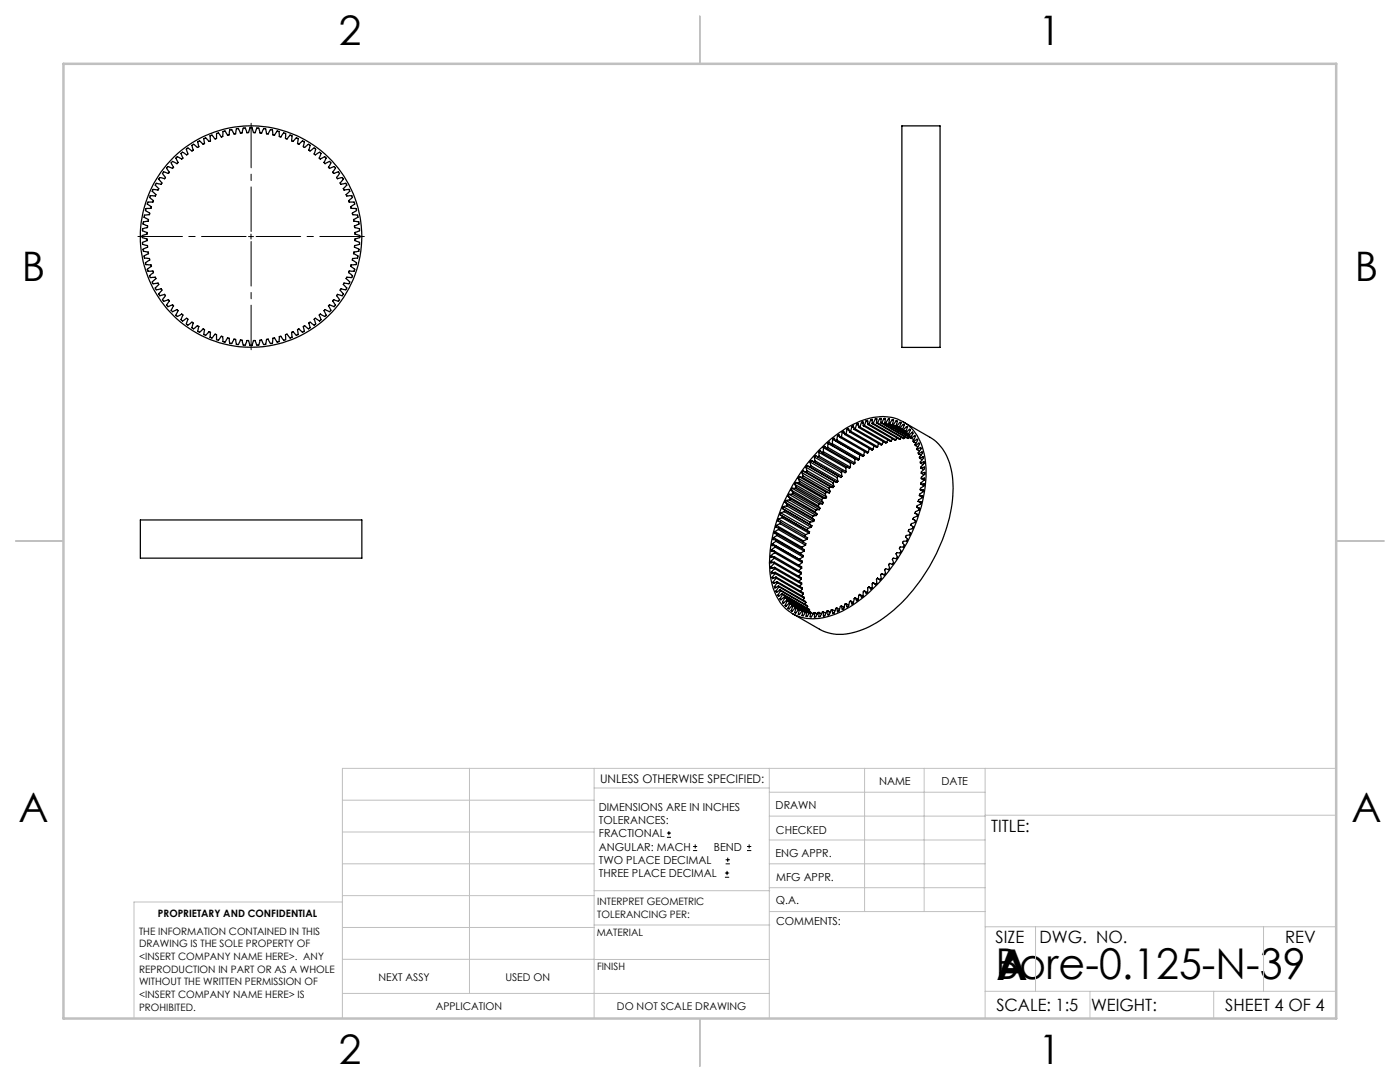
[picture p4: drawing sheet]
<svg xmlns="http://www.w3.org/2000/svg" width="279mm" height="216mm" viewBox="0 0 279 216" stroke-linecap="round" stroke-linejoin="round" font-family="sans-serif">
<g fill="none" stroke="#000" stroke-width=".2">
<path d="M49.6 47.2h1M50.1 46.7v1M133.1 167.1h.8M133.1 166.2h.8M133.5 165.8v.9M138.3 169.7h.8M138.3 168.9h.8M138.7 168.5v.8M144.7 175h.8M144.7 174.2h.8M144.8 172.4h.9M144.8 171.6h.9"/>
<path d="M145.1 173.8v.8M145.2 171.1v.9M149.1 169.7h.8M149.1 168.9h.8M149.5 168.5v.8"/>
</g>
<path d="M49.1 47.2h-21.6M50.1 46.2v-21.6M50.1 48.2v21.6M51.1 47.2h21.6" fill="none" stroke="#000" stroke-width=".2" stroke-dasharray="15.2 1.3 1.3 1.3" stroke-dashoffset="6.3"/>
<g fill="none" stroke="#c0c0c0" stroke-width=".2">
<path d="M68.3 159.7h50.3M93.7 153.3v44.9M118.6 153.3v49.9M118.6 157.2h34.9M153.5 153.3v49.9M153.5 158.1h43.1M172.5 153.3v28.6M184.4 153.3v28.6M196.6 153.3v49.9M266.7 153.3h-198.4v49.9M68.3 178.7h50.3M68.3 172.4h50.3"/>
<path d="M68.3 166h50.3M68.3 180h-41.6v23.2M118.6 177.7h35M153.5 167.6h43.1M153.5 162.8h43.1M153.5 172.4h43.1M153.5 177.1h43.1M196.6 162.7h70.1M68.3 198.2h85.2M68.3 191.4l85.2 .1M68.3 185.1h50.3M118.6 184.6h35"/>
<path d="M153.6 181.9h43M196.6 197.8h70.1M196.6 184.9h70.1M206.7 184.9v12.9M217.5 197.8v5.4M242.2 197.8v5.4M252.2 184.9v12.9"/>
</g>
<path d="M139.7 3.2v9.5M3.1 107.9h9.6M266.7 107.9h9.5M139.7 203.2v9.6" fill="none" stroke="#c0c0c0" stroke-width=".25"/>
<path d="M12.7 12.7h254v190.5h-254z" fill="none" stroke="#c0c0c0" stroke-width=".5"/>
<g fill="none" stroke="#000" stroke-width=".25">
<path d="M34.2 32.4l.2-.2 .5 .2a.32 .32 0 0 0 .5 .1 .32 .32 0 0 0-.1-.5 .38 .38 0 0 1-.1-.6 .38 .38 0 0 1 .6 .1l.5 .2 .2-.2-.2-.4a.4 .4 0 0 1 0-.7 .4 .4 0 0 1 .6 .3l.4 .2 .2-.2-.2-.4a.41 .41 0 0 1 .1-.7 .41 .41 0 0 1 .6 .3l.3 .2 .2-.1-.1-.6a.34 .34 0 0 1 .2-.5 .34 .34 0 0 1 .4 .2l.5 .3 .2-.1-.2-.5a.38 .38 0 0 1 .1-.6 .38 .38 0 0 1 .6 .2 .34 .34 0 0 0 .5 .3 .34 .34 0 0 0 0-.5 .36 .36 0 0 1 .2-.6 .36 .36 0 0 1 .5 .3l.3 .3h.2l.1-.1-.1-.5a.38 .38 0 0 1 .2-.6 .38 .38 0 0 1 .5 .3 .35 .35 0 0 0 .5 .4 .35 .35 0 0 0 .1-.6 .37 .37 0 0 1 .2-.5 .37 .37 0 0 1 .5 .3l.3 .4h.1l.1-.1 .1-.5a.37 .37 0 0 1 .2-.5 .37 .37 0 0 1 .5 .4 .34 .34 0 0 0 .4 .4 .34 .34 0 0 0 .2-.6 .37 .37 0 0 1 .2-.5 .37 .37 0 0 1 .5 .4 .34 .34 0 0 0 .3 .4 .34 .34 0 0 0 .3-.5 .37 .37 0 0 1 .3-.5 .37 .37 0 0 1 .4 .4l.2 .5h.2l.2-.5a.39 .39 0 0 1 .3-.6 .39 .39 0 0 1 .4 .5 .33 .33 0 0 0 .3 .5 .33 .33 0 0 0 .3-.5 .37 .37 0 0 1 .4-.5 .37 .37 0 0 1 .3 .5 .34 .34 0 0 0 .4 .5 .34 .34 0 0 0 .3-.5 .37 .37 0 0 1 .4-.5 .37 .37 0 0 1 .3 .6l.2 .5h.2l.2-.5a.39 .39 0 0 1 .4-.4 .39 .39 0 0 1 .3 .5 .33 .33 0 0 0 .3 .5 .33 .33 0 0 0 .3-.4 .37 .37 0 0 1 .5-.4 .37 .37 0 0 1 .2 .5 .34 .34 0 0 0 .2 .6 .34 .34 0 0 0 .4-.4 .38 .38 0 0 1 .5-.4 .38 .38 0 0 1 .2 .5v.5l.2 .1h.2l.2-.4a.38 .38 0 0 1 .5-.3 .38 .38 0 0 1 .2 .5 .34 .34 0 0 0 .1 .6 .34 .34 0 0 0 .5-.4 .38 .38 0 0 1 .5-.3 .38 .38 0 0 1 .1 .6v.5l.1 .1h.2l.3-.3a.36 .36 0 0 1 .5-.3 .36 .36 0 0 1 .1 .6 .34 .34 0 0 0 .1 .5 .34 .34 0 0 0 .5-.3 .38 .38 0 0 1 .6-.2 .38 .38 0 0 1 0 .6l-.1 .5 .2 .1 .6-.4a.35 .35 0 0 1 .5-.1 .35 .35 0 0 1 0 .6 .33 .33 0 0 0 0 .5 .33 .33 0 0 0 .5-.2 .38 .38 0 0 1 .5-.1 .38 .38 0 0 1 .1 .6l-.2 .4 .2 .2 .9-.5 .3 .2-.4 .9 .2 .2 .6-.3a.35 .35 0 0 1 .5 .1 .35 .35 0 0 1-.1 .5l-.2 .4 .2 .3 .4-.3a.37 .37 0 0 1 .6 0 .37 .37 0 0 1-.1 .5l-.3 .5 .3 .2 .5-.2a.36 .36 0 0 1 .6 0 .36 .36 0 0 1-.2 .6 .33 .33 0 0 0-.2 .5 .33 .33 0 0 0 .6-.1 .38 .38 0 0 1 .6 .1 .38 .38 0 0 1-.2 .5 .35 .35 0 0 0-.3 .3 .35 .35 0 0 0 .1 .4l.5-.2a.4 .4 0 0 1 .7 .2 .4 .4 0 0 1-.4 .5l-.2 .3 .1 .2h.4a.45 .45 0 0 1 .7 .1l.1 .1-.3 .4a.34 .34 0 0 0-.3 .5 .34 .34 0 0 0 .5 .1 .37 .37 0 0 1 .6 .1 .37 .37 0 0 1-.2 .5 .34 .34 0 0 0-.4 .5 .34 .34 0 0 0 .6 .1 .37 .37 0 0 1 .6 .1 .37 .37 0 0 1-.3 .5l-.4 .3v.2l.1 .1h.5a.37 .37 0 0 1 .5 .2 .37 .37 0 0 1-.3 .5 .34 .34 0 0 0-.4 .4 .34 .34 0 0 0 .6 .2 .37 .37 0 0 1 .5 .2 .37 .37 0 0 1-.4 .5 .34 .34 0 0 0-.4 .4 .34 .34 0 0 0 .6 .2 .41 .41 0 0 1 .5 .3 .41 .41 0 0 1-.5 .4l-.3 .2v.3l.6 .1a.36 .36 0 0 1 .4 .4 .36 .36 0 0 1-.4 .3 .33 .33 0 0 0-.4 .4 .33 .33 0 0 0 .5 .2 .38 .38 0 0 1 .5 .4 .38 .38 0 0 1-.5 .3 .33 .33 0 0 0-.5 .4 .33 .33 0 0 0 .5 .2 .36 .36 0 0 1 .5 .4 .36 .36 0 0 1-.5 .4 .34 .34 0 0 0-.5 .2 .34 .34 0 0 0 .5 .4 .37 .37 0 0 1 .5 .4 .37 .37 0 0 1-.5 .3 .33 .33 0 0 0-.5 .2 .33 .33 0 0 0 .4 .4 .38 .38 0 0 1 .4 .4 .38 .38 0 0 1-.5 .3 .34 .34 0 0 0-.5 .3 .34 .34 0 0 0 .4 .3 .37 .37 0 0 1 .4 .5 .37 .37 0 0 1-.5 .2l-.6 .1v.3l.4 .2a.38 .38 0 0 1 .4 .5 .38 .38 0 0 1-.5 .2 .33 .33 0 0 0-.6 .2 .33 .33 0 0 0 .4 .4 .38 .38 0 0 1 .3 .5 .38 .38 0 0 1-.5 .2 .34 .34 0 0 0-.6 .1 .34 .34 0 0 0 .4 .5 .37 .37 0 0 1 .3 .5 .37 .37 0 0 1-.6 .2 .34 .34 0 0 0-.5 0 .34 .34 0 0 0 .3 .5 .37 .37 0 0 1 .2 .6 .37 .37 0 0 1-.6 .1 .34 .34 0 0 0-.5 0 .34 .34 0 0 0 .3 .5 .38 .38 0 0 1 .2 .6 .38 .38 0 0 1-.6 0 .34 .34 0 0 0-.6 .1l.3 .5a.36 .36 0 0 1 .2 .5 .36 .36 0 0 1-.6 .1l-.5-.1a.27 .27 0 0 0-.1 .3 .27 .27 0 0 0 .2 .2l.4 .5-.1 .1-.2 .2-.9-.3-.2 .2 .6 .9-.3 .3-1-.4-.2 .2 .4 .6a.29 .29 0 0 1 .1 .3 .29 .29 0 0 1-.2 .2l-.9-.3-.2 .2 .2 .4a.38 .38 0 0 1 0 .6 .38 .38 0 0 1-.6-.1l-.4-.2-.2 .1 .2 .5a.37 .37 0 0 1 0 .6 .37 .37 0 0 1-.5-.1 .34 .34 0 0 0-.6-.2 .34 .34 0 0 0 .1 .6 .38 .38 0 0 1-.1 .6 .38 .38 0 0 1-.5-.2l-.4-.3-.3 .2 .2 .6a.35 .35 0 0 1-.2 .5 .35 .35 0 0 1-.4-.3l-.4-.3-.3 .2 .2 .8-.1 .2a.34 .34 0 0 1-.4 .1 .34 .34 0 0 1-.2-.3 .34 .34 0 0 0-.5-.3 .34 .34 0 0 0-.1 .6 .37 .37 0 0 1-.1 .5 .37 .37 0 0 1-.5-.2 .34 .34 0 0 0-.5-.3 .34 .34 0 0 0-.1 .5 .37 .37 0 0 1-.1 .6 .37 .37 0 0 1-.5-.3 .34 .34 0 0 0-.5-.4 .34 .34 0 0 0-.1 .6 .38 .38 0 0 1-.2 .5 .38 .38 0 0 1-.5-.3l-.2-.4h-.3l-.1 .6a.38 .38 0 0 1-.2 .5 .38 .38 0 0 1-.5-.4 .34 .34 0 0 0-.4-.4 .34 .34 0 0 0-.2 .6 .37 .37 0 0 1-.2 .5 .37 .37 0 0 1-.5-.4 .34 .34 0 0 0-.4-.4 .34 .34 0 0 0-.2 .5 .38 .38 0 0 1-.3 .5 .38 .38 0 0 1-.4-.4l-.3-.5-.2 .1-.1 .5a.37 .37 0 0 1-.3 .5 .37 .37 0 0 1-.4-.5 .34 .34 0 0 0-.4-.5 .34 .34 0 0 0-.3 .5 .36 .36 0 0 1-.3 .5 .36 .36 0 0 1-.4-.5 .33 .33 0 0 0-.2-.5 .33 .33 0 0 0-.4 .5 .38 .38 0 0 1-.4 .5 .38 .38 0 0 1-.3-.5 .33 .33 0 0 0-.2-.5 .33 .33 0 0 0-.4 .4 .37 .37 0 0 1-.4 .4 .37 .37 0 0 1-.3-.5l-.1-.5h-.3l-.2 .4a.37 .37 0 0 1-.5 .4 .37 .37 0 0 1-.2-.5 .34 .34 0 0 0-.2-.6 .34 .34 0 0 0-.4 .4 .37 .37 0 0 1-.5 .4 .37 .37 0 0 1-.2-.5l-.1-.6h-.2l-.3 .4a.37 .37 0 0 1-.5 .3 .37 .37 0 0 1-.2-.5 .35 .35 0 0 0-.1-.6 .35 .35 0 0 0-.5 .4 .37 .37 0 0 1-.5 .3 .37 .37 0 0 1-.2-.6 .34 .34 0 0 0 0-.6 .34 .34 0 0 0-.5 .4 .37 .37 0 0 1-.6 .2 .37 .37 0 0 1-.1-.5 .34 .34 0 0 0 0-.6 .34 .34 0 0 0-.5 .3 .38 .38 0 0 1-.6 .2 .38 .38 0 0 1-.1-.6l.1-.5-.2-.1-.4 .3a.36 .36 0 0 1-.5 .2 .36 .36 0 0 1-.1-.6l.2-.4-.3-.2-.8 .6-.1-.1a.36 .36 0 0 1-.2-.3 .36 .36 0 0 1 .1-.3 .33 .33 0 0 0 .1-.6 .33 .33 0 0 0-.5 .2 .38 .38 0 0 1-.6 .1 .38 .38 0 0 1 0-.6l.2-.4-.2-.2-.4 .2a.48 .48 0 0 1-.6 .1 .27 .27 0 0 1-.2-.2 .27 .27 0 0 1 .1-.3l.4-.5-.2-.2-1 .4-.1-.1a.32 .32 0 0 1-.1-.3 .32 .32 0 0 1 .2-.3l.2-.5-.1-.1-.5 .1a.37 .37 0 0 1-.6 0 .37 .37 0 0 1 .1-.5l.3-.5-.2-.2-.9 .3-.2-.2a.47 .47 0 0 1 .3-.6l.2-.3-.2-.3-.9 .3-.1-.1a.35 .35 0 0 1-.1-.4 .35 .35 0 0 1 .3-.2 .32 .32 0 0 0 .3-.2 .32 .32 0 0 0-.1-.4v-.1l-.5 .1a.38 .38 0 0 1-.6 0 .38 .38 0 0 1 .2-.6 .34 .34 0 0 0 .3-.5 .34 .34 0 0 0-.6 0 .39 .39 0 0 1-.6-.3 .39 .39 0 0 1 .4-.5l.3-.2-.1-.3-1 .1v-.2a.3 .3 0 0 1 .1-.4l.5-.4v-.3h-1.1v-.1a.3 .3 0 0 1-.1-.3 .3 .3 0 0 1 .3-.2l.5-.3v-.3l-1.1-.1-.1-.3 .6-.4a.28 .28 0 0 0 .2-.4 .28 .28 0 0 0-.3-.2h-.3a.34 .34 0 0 1-.4-.3 .34 .34 0 0 1 .4-.4 .33 .33 0 0 0 .4-.3 .33 .33 0 0 0-.5-.3 .39 .39 0 0 1-.5-.3 .39 .39 0 0 1 .4-.4l.5-.2v-.2l-.6-.2a.37 .37 0 0 1-.5-.3 .37 .37 0 0 1 .5-.4 .34 .34 0 0 0 .5-.3 .34 .34 0 0 0-.5-.3 .37 .37 0 0 1-.5-.4 .37 .37 0 0 1 .5-.4 .33 .33 0 0 0 .5-.3 .33 .33 0 0 0-.5-.3 .38 .38 0 0 1-.5-.3 .38 .38 0 0 1 .5-.4 .34 .34 0 0 0 .6-.2 .34 .34 0 0 0-.5-.4 .37 .37 0 0 1-.4-.4 .37 .37 0 0 1 .5-.3 .34 .34 0 0 0 .5-.3 .34 .34 0 0 0-.4-.3 .37 .37 0 0 1-.4-.5 .37 .37 0 0 1 .5-.2 .34 .34 0 0 0 .5-.2 .34 .34 0 0 0-.3-.4 .37 .37 0 0 1-.4-.5 .37 .37 0 0 1 .5-.2 .34 .34 0 0 0 .6-.2 .34 .34 0 0 0-.4-.4 .37 .37 0 0 1-.3-.5 .37 .37 0 0 1 .5-.2 .35 .35 0 0 0 .6-.1 .35 .35 0 0 0-.4-.5 .38 .38 0 0 1-.3-.5 .38 .38 0 0 1 .6-.1 .33 .33 0 0 0 .6-.1 .33 .33 0 0 0-.3-.5 .36 .36 0 0 1-.3-.5 .36 .36 0 0 1 .5-.1 .34 .34 0 0 0 .6-.1 .34 .34 0 0 0-.3-.5 .37 .37 0 0 1-.2-.6 .37 .37 0 0 1 .6 0 .35 .35 0 0 0 .6-.1 .35 .35 0 0 0-.3-.5 .37 .37 0 0 1-.2-.5 .37 .37 0 0 1 .6-.1 .34 .34 0 0 0 .6 .1 .34 .34 0 0 0-.3-.6 .37 .37 0 0 1-.2-.5 .37 .37 0 0 1 .6-.1l.5 .2 .1-.1a.32 .32 0 0 0-.2-.5 .38 .38 0 0 1-.1-.6 .38 .38 0 0 1 .6 0l.4 .2 .2-.2zM180 25.1h7.6v44.2h-7.6zM156.9 99.9l-.2 .3M156.9 99.9l5.3 3.1M157.3 99l.4 .5M157.3 99l5.4 3.1M157.5 98.6l-.2 .4M157.5 98.6l5.3 3.2M157.6 99.8l-.7 .1M157.6 99.8l5.3 3.1M157.7 99.5l-.1 .3M157.7 99.5l5.4 3.1"/>
<path d="M157.9 97.8l.4 .5M157.9 97.8l5.4 3.1M158.1 97.4h.7M158.1 97.4l-.2 .4M158.1 98.6h-.6M158.1 98.6l5.4 3.1M158.1 97.4l5.4 3.2M158.3 98.3l-.2 .3M158.3 98.3l5.4 3.1M158.6 96.6l.3 .6M158.6 96.6l5.4 3.1M158.8 97.4l5.3 3.2"/>
<path d="M158.8 96.3h.6M158.8 96.3l-.2 .3M158.8 96.3l5.4 3.1M158.9 97.2l-.1 .2M158.9 97.2l5.4 3.1M159.3 95.5l.3 .6M159.3 95.5l5.4 3.1M159.4 96.3l5.4 3.1M159.5 95.1l.6 .1M159.5 95.1l-.2 .4M159.5 95.1l5.4 3.1M159.6 96.1l-.2 .2"/>
<path d="M159.6 96.1l5.4 3.1M160.1 94.3l.2 .7M160.1 94.3l5.4 3.1M160.1 95.2l5.4 3.2M160.3 94l.6 .2M160.3 94l-.2 .3M160.3 95l-.2 .2M160.3 94l5.4 3.1M160.3 95l5.4 3.1M160.9 93.2l.1 .7M160.9 94.2l5.3 3.1M160.9 93.2l5.3 3.1"/>
<path d="M161 93.9l-.1 .3M161 93.9l5.4 3.1M161.1 92.9l.5 .3M161.1 92.9l-.2 .3M161.1 92.9l5.4 3.1M161.6 93.2l5.4 3.1M161.7 92.2l.1 .7M161.7 92.2l5.4 3.1M161.8 92.9l-.2 .3M161.8 92.9l5.4 3.1M161.9 91.9l.5 .3 .2-.3M161.9 91.9l-.2 .3"/>
<path d="M161.9 91.9l5.9 3.4 .2-.3M162.5 91.2l.3-.3 .5 .3M162.5 91.2l.1 .7M162.5 91.2l5.4 3.1M162.6 91.9l5.4 3.1M163.3 91.2l5.4 3.1 .2-.2M163.4 90.2l.3-.2 .4 .3M163.4 90.2l.1 .8M163.4 90.2l5.4 3.1M163.4 89.8a20.3 20.3 0 0 1 11.5-6.6 8.2 8.2 0 0 1 9.4 6.7 24.5 24.5 0 0 1-1.6 14.8 34.5 34.5 0 0 1-13.2 16.4 12.1 12.1 0 0 1-10.2 1.9 8.5 8.5 0 0 1-5.2-6.3 24.3 24.3 0 0 1 1.6-14.7 38.8 38.8 0 0 1 7.7-12.2zM163.5 91l-.2 .2M163.5 91l5.4 3.1"/>
<path d="M164 99.7l.3 .6M164.1 90.3l5.4 3.2 .2-.3M164.2 99.4h.6M164.2 99.4l-.2 .3M164.3 89.3l.3-.2 .4 .4M164.3 89.3v.8M164.3 90.1l-.2 .2M164.3 90.1l5.4 3.1M164.3 89.3l5.4 3.1M164.7 98.6l.3 .6M164.9 98.2l.6 .2M164.9 98.2l-.2 .4"/>
<path d="M165 99.2l-.2 .2M165 89.5l5.4 3.1 .2-.2M165.2 89.3l-.2 .2M165.2 89.3l5.4 3.1M165.2 88.5l.3-.3 .4 .5M165.2 88.5v.8M165.2 88.5l5.4 3.1M165.5 97.4l.2 .7M165.7 97.1l.5 .2M165.7 97.1l-.2 .3M165.7 98.1l-.2 .3M165.9 88.7l5.4 3.1 .2-.1"/>
<path d="M166.1 88.5l-.2 .2M166.1 88.5l5.4 3.2M166.2 87.7l.3-.2 .3 .5M166.2 87.7l-.1 .8M166.2 87.7l5.4 3.1M166.2 96.3l.2 .7M166.4 97l-.2 .3M166.5 96l.5 .3M166.5 96l-.3 .3M166.8 88l5.4 3.1 .2-.2M167 87.8l-.2 .2M167 87.8l5.4 3.1"/>
<path d="M167.1 95.3l.1 .7M167.1 86.9l.3-.2 .3 .6M167.1 86.9l-.1 .9M167.1 86.9l.6 .3M167.2 96l-.2 .3M167.5 95.1l-.2-.1-.2 .3M167.7 87.3l5.4 3.1 .2-.1M167.9 87.2l-.2 .1M167.9 94.3l.1 .7M167.9 87.2l5.4 3.1M168.1 86.3l.3-.2 .2 .6M168.1 86.3l-.2 .9"/>
<path d="M168.1 86.3l.5 .2M168.1 94.1l-.2 .2M168.6 86.7l5.4 3.1 .2-.1M168.8 93.3l.1 .8M168.8 86.6l-.2 .1M168.8 86.6l5.4 3.1M169 93.1l-.2 .2M169.1 85.7l.2-.2 .2 .7M169.1 85.7l-.3 .9M169.1 85.7l.4 .2M169.5 86.2l5.4 3.1 .3-.2M169.7 92.4v.8"/>
<path d="M169.8 86l-.3 .2M169.8 86l5.4 3.1M169.8 92.3l-.1 .1M170 85.1l.3-.1 .2 .7M170 85.1l-.2 .9M170 85.1l.4 .2M170.5 85.7l5.4 3.1 .2-.1M170.6 91.6v.8M170.7 85.6l-.2 .1M170.7 85.6l5.4 3.1M170.7 91.5l-.1 .1M171 84.7l.3-.1 .1 .7"/>
<path d="M171 84.7l-.3 .9M171 84.7l.3 .2M171.4 85.3l5.4 3.1 .2-.1M171.6 90.8l-.1 .9M171.6 90.8h.1M171.6 85.2l-.2 .1M171.6 85.2l5.4 3.1M171.9 84.3l.3-.1 .1 .7M171.9 84.3l-.3 .9M171.9 84.3l.4 .2M172.3 84.9l5.4 3.2 .2-.1M172.5 84.9h-.2"/>
<path d="M172.5 90.1l-.1 .8M172.5 84.9l5.4 3.1M172.9 84l.2-.1 .1 .8M172.9 84l-.4 .9M172.9 84l.3 .1M173.2 84.7l5.4 3.1h.2M173.4 84.6l-.2 .1M173.4 84.6l5.4 3.2M173.5 89.5l-.2 .8M173.8 83.7h.3v.8M173.8 83.7l-.4 .9M173.8 83.7l.3 .2"/>
<path d="M174.1 84.5l5.4 3.1h.2M174.3 84.5h-.2M174.3 84.5l5.4 3.1M174.4 89l-.2 .7M174.7 83.6l.3-.1-.1 .9M174.7 83.6l-.4 .9M174.7 83.6l.3 .1M174.9 84.4h.2M174.9 84.4l5.4 3.1h.2M175.1 84.4l5.4 3.1M175.3 88.5l-.1 .6M175.6 83.5h.3l-.1 .8"/>
<path d="M175.6 83.5l-.5 .9M175.6 83.5l.3 .1M175.8 84.3h.2M175.8 84.3l5.5 3.2M176 84.3l5.3 3.2M176.2 88.1l-.1 .6M176.5 83.5h.2l-.1 .9M176.5 83.5l-.5 .8M176.5 83.5l.2 .1M176.6 84.4h.1M176.6 84.4l5.3 3.1M176.7 84.4l5.1 2.9"/>
<path d="M177.2 87.8l-.2 .5M177.3 83.6h.1a.33 .33 0 0 1 0 .6l-.1 .3M177.3 83.6l-.6 .8M177.3 83.6l.2 .1M177.3 84.5l.2 .1M177.3 84.5l4.1 2.4M177.5 84.6l3.8 2.1M178.1 84.7l.2 .1M178.1 83.7l.2 .1-.2 .9M178.1 83.7l-.6 .9M178.1 87.5l-.2 .5M178.1 84.7l2.8 1.6"/>
<path d="M178.1 83.7l.2 .2M178.3 84.8l2.4 1.3M178.8 84.9l.2 .1M178.8 84.9l1.5 .9M178.9 84a.28 .28 0 0 1 .2 .2 .28 .28 0 0 1-.1 .3l-.2 .4M178.9 84l-.6 .8M178.9 84l.2 .1M179 87.3l-.2 .5M179 85l1.1 .7M179.5 85.3l.1 .1M179.6 84.3l.2 .1M179.6 84.3l-.6 .7"/>
<path d="M179.6 85.4l.8-.7 .1 .1-.4 .9M179.6 85.4l.5 .3M179.8 84.4l-.3 .9M179.8 87.2l-.1 .4M180.1 85.7l.2 .1M180.2 84.2l5.4 3.1a10.2 10.2 0 0 1 4.5 8.5 32 32 0 0 1-6.2 19.7 27.1 27.1 0 0 1-12.4 10.4 9.2 9.2 0 0 1-8-.3l-5.3-3.2M180.3 85.8l.7-.6 .1 .1-.4 .8M180.3 85.8l.5 .3M180.7 87.2l-.2 .3M180.7 86.1l.2 .2M180.9 86.3l.2-.3a.37 .37 0 0 1 .5-.2l-.3 .9M180.9 86.3l.4 .3"/>
<path d="M181.3 86.7l.1 .2M181.4 86.9l.7-.6 .1 .2-.4 .8M181.4 86.9l.5 .2M181.5 87.2l-.2 .3M181.8 87.3l.1 .2M181.9 87.5l.7-.6 .1 .1-.5 1 .1 .2M181.9 87.5l.5 .2M182.3 88.2l.8-.5a.38 .38 0 0 1-.2 .6l-.3 .4 .1 .2M182.3 88.2l.5 .2M182.7 88.9l.7-.5 .1 .3-.5 .8v.2M182.7 88.9l.5 .3M183 89.7l.8-.4v.2l-.6 .8 .1 .3"/>
<path d="M183 89.7l.5 .3M183.3 90.6l.3-.2a.27 .27 0 0 1 .2-.2 .27 .27 0 0 1 .2 .1l.1 .2-.6 .7 .1 .2M183.3 90.6l.5 .2M183.5 98.9h.2a.32 .32 0 0 1 .4 .2 .32 .32 0 0 1-.3 .4l-.5 .3-.1 .2M183.5 98.9l.5 .3M183.6 91.4l.6-.3 .1 .2a.37 .37 0 0 1-.3 .5l-.3 .4v.2M183.6 91.4l.4 .4M183.7 97.7h.1a.31 .31 0 0 1 .5 .2 .31 .31 0 0 1-.3 .4l-.5 .3v.3M183.7 97.7l.6 .4M183.7 92.4l.7-.3v.2v.2l-.6 .7v.2M183.7 92.4l.5 .3M183.8 96.6h.1a.31 .31 0 0 1 .5 .1 .31 .31 0 0 1-.2 .4l-.5 .3v.3"/>
<path d="M183.8 93.4l.7-.2v.3l-.6 .6v.3M183.8 96.6l.6 .3M183.8 93.4l.5 .3M183.9 95.5h.1a.3 .3 0 0 1 .5 0 .3 .3 0 0 1-.2 .5l-.5 .3v.3M183.9 94.4l.6-.1v.3l-.6 .5v.4M183.9 95.5l.5 .3M183.9 94.4l.5 .4M28 103.8h44.2v7.6h-44.2zM153.8 112v.3l.7-.1M153.8 112l.5 .2M153.9 110.8v.4l.7-.1M153.9 113.1v.3l.7-.2"/>
<path d="M153.9 113.1l.4 .2M153.9 110.8l.5 .3M154 114.2v.3l.7-.3M154 114.2l.3 .1M154 109.7v.3h.6M154 109.7l.6 .3M154.1 115.2l.3 .2M154.2 108.5l-.1 .4h.6M154.2 108.5l5.3 3.1M154.3 116.1l.3 .2M154.4 107.3l-.1 .4h.6M154.4 107.3l5.4 3.1"/>
<path d="M154.5 111.4l-.7 .6M154.5 112.2l.1 .2M154.5 112.2l5.4 3.1v.2M154.5 111.4l5.4 3.1M154.6 111.1l-.1 .3M154.6 112.4l-.7 .7M154.6 111.1l5.3 3.1v.3M154.6 117.1l.2 .1M154.6 112.4l5.3 3.1M154.6 110v.3M154.6 110.3l-.7 .5M154.6 113.2v.3"/>
<path d="M154.6 113.5l-.6 .7M154.6 113.2l5.4 3.1v.3M154.6 110l5.4 3.1v.3M154.6 113.5l5.4 3.1M154.6 110.3l5.4 3.1M154.7 106.1l-.1 .2a.26 .26 0 0 0 .1 .2 .26 .26 0 0 0 .3 0l.2 .1M154.7 106.1l5.3 3.1M154.7 109.1l-.7 .6M154.7 114.2v.2M154.7 114.2l5.4 3.1v.2M154.7 109.1l5.4 3.2M154.7 108.9v.2"/>
<path d="M154.7 114.4l-.6 .8M154.7 108.9l5.4 3.1v.3M154.7 114.4l5.4 3.1M154.9 108l-.7 .5M154.9 115.1l-.7 .4-.1-.3M154.9 115.1v.3M154.9 115.1l5.3 3.2 .1 .2M154.9 117.9l.3 .2M154.9 108l5.3 3.1M154.9 107.7v.3M154.9 115.4l-.6 .7M154.9 107.7l5.4 3.1-.1 .3"/>
<path d="M154.9 115.4l5.4 3.1M155 104.8l-.1 .4 .5 .2M155 104.8l5.4 3.1M155.1 106.9l-.7 .4M155.1 116.1l-.7 .3-.1-.3M155.1 116.1l.1 .2M155.1 116.1l5.4 3.1v.2M155.1 106.9l5.4 3.1M155.2 106.6l-.1 .3M155.2 116.3l-.6 .8M155.2 106.6l5.3 3.1v.3M155.2 116.3l5.3 3.1"/>
<path d="M155.3 118.7l.2 .2M155.4 103.6l-.1 .4 .5 .2M155.4 105.7l-.7 .4M155.4 116.9l-.7 .4-.1-.2M155.4 116.9v.2M155.4 116.9l5.4 3.1v.2M155.4 105.7l5.4 3.1M155.4 103.6l5.4 3.1M155.4 105.4v.3M155.4 117.1l-.5 .8M155.4 105.4l5.4 3.1v.3M155.4 117.1l5.4 3.1"/>
<path d="M155.7 102.7l.5 .3M155.7 104.5l-.7 .3M155.7 117.7l-.7 .5-.1-.3M155.7 117.7l.1 .2M155.7 117.7l5.5 3.3M155.7 119.5l.2 .1M155.7 104.5l5.4 3.1M155.7 102.7l5.4 3.1M155.8 104.2l-.1 .3M155.8 117.9l-.5 .8M155.8 104.2l5.4 3.1-.1 .3M155.8 117.9l5.4 3.1"/>
<path d="M155.8 102.3l-.1 .4M155.8 102.3l5.4 3.1M156.1 103.3l-.7 .3M156.1 118.5l-.6 .4-.2-.2M156.1 118.5l.1 .1M156.1 118.5l5.5 3.2M156.1 103.3l5.4 3.1M156.2 101.5l.4 .3M156.2 103l-.1 .3M156.2 118.6l-.5 .9M156.2 103l5.4 3.1-.1 .3M156.2 118.6l5.4 3.1"/>
<path d="M156.2 101.5l5.3 3.1M156.3 101.1l-.1 .4M156.3 101.1l5.4 3.1M156.5 102.1l-.7 .2M156.5 119.1l-.7 .6-.1-.2M156.5 119.1l.1 .2M156.5 119.1l5.4 3.1M156.5 102.1l5.4 3.1M156.6 101.8l-.1 .3M156.6 119.3l-.4 .9M156.6 119.3l5 2.9M156.6 101.8l5.4 3.1"/>
<path d="M156.7 100.2l.4 .4M156.7 100.2l5.4 3.1M157 100.9l-.7 .2M157 119.8l-.7 .6-.1-.2M157 119.8l.1 .1M157 119.8l4.5 2.6M157 100.9l5.4 3.1M157.1 100.6l-.1 .3M157.1 119.9l-.4 .9M157.1 119.9l3.8 2.2M157.1 100.6l5.4 3.2M159.5 111.6v.1"/>
<path d="M159.8 110.4l-.1 .1M159.9 115.5l-.4 .5M159.9 114.5l-.5 .5M160 116.6l-.4 .4M160 113.4l-.6 .5M160 109.2v.2M160.1 112.3l-.7 .5M160.1 117.5l-.4 .5M160.2 111.1l-.7 .5M160.3 118.5l-.3 .4M160.4 107.9l-.1 .3M160.5 110l-.7 .4"/>
<path d="M160.5 119.4l-.2 .3M160.8 108.8l-.8 .4M160.8 106.7l-.1 .3M161.1 107.6l-.7 .3M161.1 105.8l.1 .1M161.2 105.4l-.1 .4M161.5 106.4l-.7 .3M161.5 104.6l.5 .3M161.7 104.2l-.2 .4M161.9 105.2l-.7 .2M162 104.9l-.1 .3M162.1 103.3l.4 .5"/>
<path d="M162.2 103l-.1 .3M162.4 104l-.7 .2M162.5 103.8l-.1 .2M162.7 102.1l.4 .5M162.8 101.8l-.1 .3M162.9 102.9l-.7 .1M163.1 102.6l-.2 .3M163.3 100.9l.4 .5M163.5 101.7l-.7 .1M163.5 100.6h.6M163.5 100.6l-.2 .3M163.7 101.4l-.2 .3"/>
<path d="M164.3 100.3l-.2 .3M169.8 119.9l-.3 .1-.2 .9-.2 .2-.3-.7M169.8 119.9l.5 .3M170.7 119.3l-.2 .1a1.02 1.02 0 0 1-.5 1.1l-.2-.6M170.7 119.3l.3 .6 .3-.2M170.7 119.3l.6 .3M171.6 118.6l-.2 .2-.1 .9M171.6 118.6l.6 .4M172.5 117.9l-.2 .1a1.07 1.07 0 0 1-.4 1.2l-.3-.6M172.5 117.9l.6 .3M173.4 117.1l-.2 .2a1.07 1.07 0 0 1-.3 1.1l-.4-.5M173.4 117.1l.5 .3"/>
<path d="M174.3 116.3l-.2 .2a1.06 1.06 0 0 1-.3 1l-.4-.4M174.3 116.3l.5 .3M175.1 115.4l-.2 .2a.89 .89 0 0 1-.2 1.1l-.4-.4M175.1 115.4l.5 .3M176 114.4l-.2 .4a.55 .55 0 0 1-.3 .9l-.4-.3M176 114.4l.3 .3M182.2 103.6h.1a.41 .41 0 0 1 .4 .5 .41 .41 0 0 1-.6 .3 .3 .3 0 0 0-.3 .3 .3 .3 0 0 0 .3 .3 .43 .43 0 0 1-.1 .5 .43 .43 0 0 1-.4 .1 .32 .32 0 0 0-.3 .3 .32 .32 0 0 0 .3 .4 .42 .42 0 0 1-.1 .4 .42 .42 0 0 1-.5 .1 .36 .36 0 0 0-.3 .4 .36 .36 0 0 0 .3 .3 .48 .48 0 0 1-.2 .5 .48 .48 0 0 1-.5 0l-.2 .3a.53 .53 0 0 1 .2 .8h-.1a.43 .43 0 0 0-.6 .2 .43 .43 0 0 0 .2 .6 .43 .43 0 0 1-.2 .4 .43 .43 0 0 1-.5 0l-.3 .2a.64 .64 0 0 1 .1 1l-.2-.1a.36 .36 0 0 0-.5 .1 .36 .36 0 0 0 .1 .5 .4 .4 0 0 1-.2 .5 .4 .4 0 0 1-.5-.1l-.2 .2a.78 .78 0 0 1-.1 1.1l-.1-.1a.36 .36 0 0 0-.6 0 .36 .36 0 0 0 .1 .5 .39 .39 0 0 1-.2 .5 .39 .39 0 0 1-.5-.2M182.2 103.6l.4 .2M182.6 102.4l.5 .3M183 101.2h.1a.36 .36 0 0 1 .4 .4 .36 .36 0 0 1-.4 .4l-.4 .1-.1 .3M183 101.2l.5 .3M183.1 102.7a1.01 1.01 0 0 1-.8 .7l-.1 .2"/>
<path d="M183.2 100h.2a.32 .32 0 0 1 .4 .3 .32 .32 0 0 1-.3 .4l-.5 .2v.3M183.2 100l.6 .4M156.2 120.2l.2 .1M156.7 120.8l.2 .1M157.3 121.4l.2 .1M157.6 120.3l-.7 .7-.2-.2M157.6 120.3l.1 .1M157.6 120.3l3.2 1.9-.5-.3M157.7 120.4l-.4 1M157.7 120.4l2.4 1.4M157.9 121.8l.2 .2M157.9 121.8l.2 .1"/>
<path d="M158.1 120.8l-.6 .7-.2-.1M158.1 120.8l.2 .1M158.1 120.8l2 1.1-.5-.3M158.3 120.9l-.4 .9M158.3 120.9l1.1 .7M158.8 121.2l-.7 .8M158.8 121.2l.1 .1M158.8 121.2l.6 .4M158.9 121.3l-.3 .9 .2 .1 .6-.7M158.9 121.3l.5 .3M159.4 121.6h.2M159.6 121.6l-.3 1h.2l.6-.8"/>
<path d="M160.1 121.8l.2 .1M160.3 121.9l-.2 .9 .2 .1 .6-.8M160.8 120.2l-.2 .3M160.9 122.1h.1l-.1 .9h.2l.5-.8M161.2 121l-.2 .3M161.6 121.7l-.2 .3M161.6 122.2h.2M161.8 122.2l-.1 .8 .1 .1a.33 .33 0 0 0 .4-.4l.2-.5h.2M161.8 122.2l.5 .3M162.6 122.2l.5 .3M163.5 122.2h-.2l-.5 .9h-.3l.1-.9M163.5 122.2l.4 .3"/>
<path d="M164.3 122.1h-.2l-.4 .9h-.2h-.1l.1-.8M164.3 122.1l.5 .3M165.2 121.9a1.21 1.21 0 0 0-.6 1h-.3v-.8M165.2 121.9l.5 .3M166.1 121.6l-.2 .1-.2 .5a.36 .36 0 0 1-.3 .5h-.2v-.8M166.1 121.6l.5 .3M167 121.3l-.2 .1-.2 .6a.28 .28 0 0 1-.3 .4 .28 .28 0 0 1-.2-.5v-.3M167 121.3l.5 .3M167.9 120.9l-.2 .1-.2 .6a.28 .28 0 0 1-.2 .4 .28 .28 0 0 1-.3-.4v-.3M167.9 120.9l.6 .3M168.8 120.4l-.1 .1a.31 .31 0 0 0-.2 .5l-.1 .5-.3 .1-.2-.7M168.8 120.4l.6 .4"/>
<circle cx="50.1" cy="47.2" r="22.1"/>
</g>
<g font-size="8.5">
<text x="198.7" y="195.4">Bore-0.125-N-39</text>
<text x="198.9" y="195.5">A</text>
</g>
<g font-size="8.1">
<text x="67.6" y="8.9">2</text>
<text x="207.3" y="8.9">1</text>
<text x="4.4" y="56.2">B</text>
<text x="270.4" y="56.2">B</text>
<text x="3.7" y="164.1">A</text>
<text x="269.7" y="164.1">A</text>
<text x="67.6" y="212.4">2</text>
<text x="207.3" y="212.4">1</text>
</g>
<g font-size="3.4">
<text x="197.8" y="166">TITLE:</text>
<text x="198.7" y="188.1">SIZE</text>
<text x="207.5" y="188.1">DWG. NO.</text>
<text x="256.5" y="188.2">REV</text>
<text x="198.8" y="201.7">SCALE: 1:5</text>
<text x="217.7" y="201.8">WEIGHT:</text>
<text x="244.5" y="201.7">SHEET 4 OF 4</text>
</g>
<text font-size="2.4" x="119.8" y="156.2">UNLESS OTHERWISE SPECIFIED:</text>
<g font-size="2.2">
<text x="119.5" y="161.8">DIMENSIONS ARE IN INCHES</text>
<text x="154.8" y="161.4">DRAWN</text>
<text x="175.4" y="156.6">NAME</text>
<text x="187.9" y="156.7">DATE</text>
<text x="119.5" y="164.4">TOLERANCES:</text>
<text x="119.5" y="167.1">FRACTIONAL</text>
<text x="154.9" y="166.3">CHECKED</text>
<text x="119.5" y="169.7">ANGULAR: MACH</text>
<text x="119.5" y="172.4">TWO PLACE DECIMAL</text>
<text x="142.5" y="169.7">BEND</text>
<text x="154.8" y="171">ENG APPR.</text>
<text x="119.5" y="175">THREE PLACE DECIMAL</text>
<text x="154.9" y="175.7">MFG APPR.</text>
<text x="154.9" y="180.4">Q.A.</text>
<text x="154.9" y="184.6">COMMENTS:</text>
</g>
<g font-size="2.1">
<text x="75.5" y="195.7">NEXT ASSY</text>
<text x="100.9" y="195.7">USED ON</text>
<text x="86.9" y="201.5">APPLICATION</text>
<text x="123.1" y="201.6">DO NOT SCALE DRAWING</text>
</g>
<g font-size="2">
<text x="31.5" y="182.9">PROPRIETARY AND CONFIDENTIAL</text>
<text x="119.2" y="180.6">INTERPRET GEOMETRIC</text>
<text x="119.2" y="183.1">TOLERANCING PER:</text>
<text x="27.8" y="186.5">THE INFORMATION CONTAINED IN THIS</text>
<text x="27.8" y="189">DRAWING IS THE SOLE PROPERTY OF</text>
<text x="27.8" y="191.6">&lt;INSERT COMPANY NAME HERE&gt;. ANY</text>
<text x="119.1" y="186.7">MATERIAL</text>
<text x="27.8" y="194.1">REPRODUCTION IN PART OR AS A WHOLE</text>
<text x="27.8" y="196.6">WITHOUT THE WRITTEN PERMISSION OF</text>
<text x="119.1" y="193.5">FINISH</text>
<text x="27.8" y="199.1">&lt;INSERT COMPANY NAME HERE&gt; IS</text>
<text x="27.8" y="201.7">PROHIBITED.</text>
</g>
</svg>
